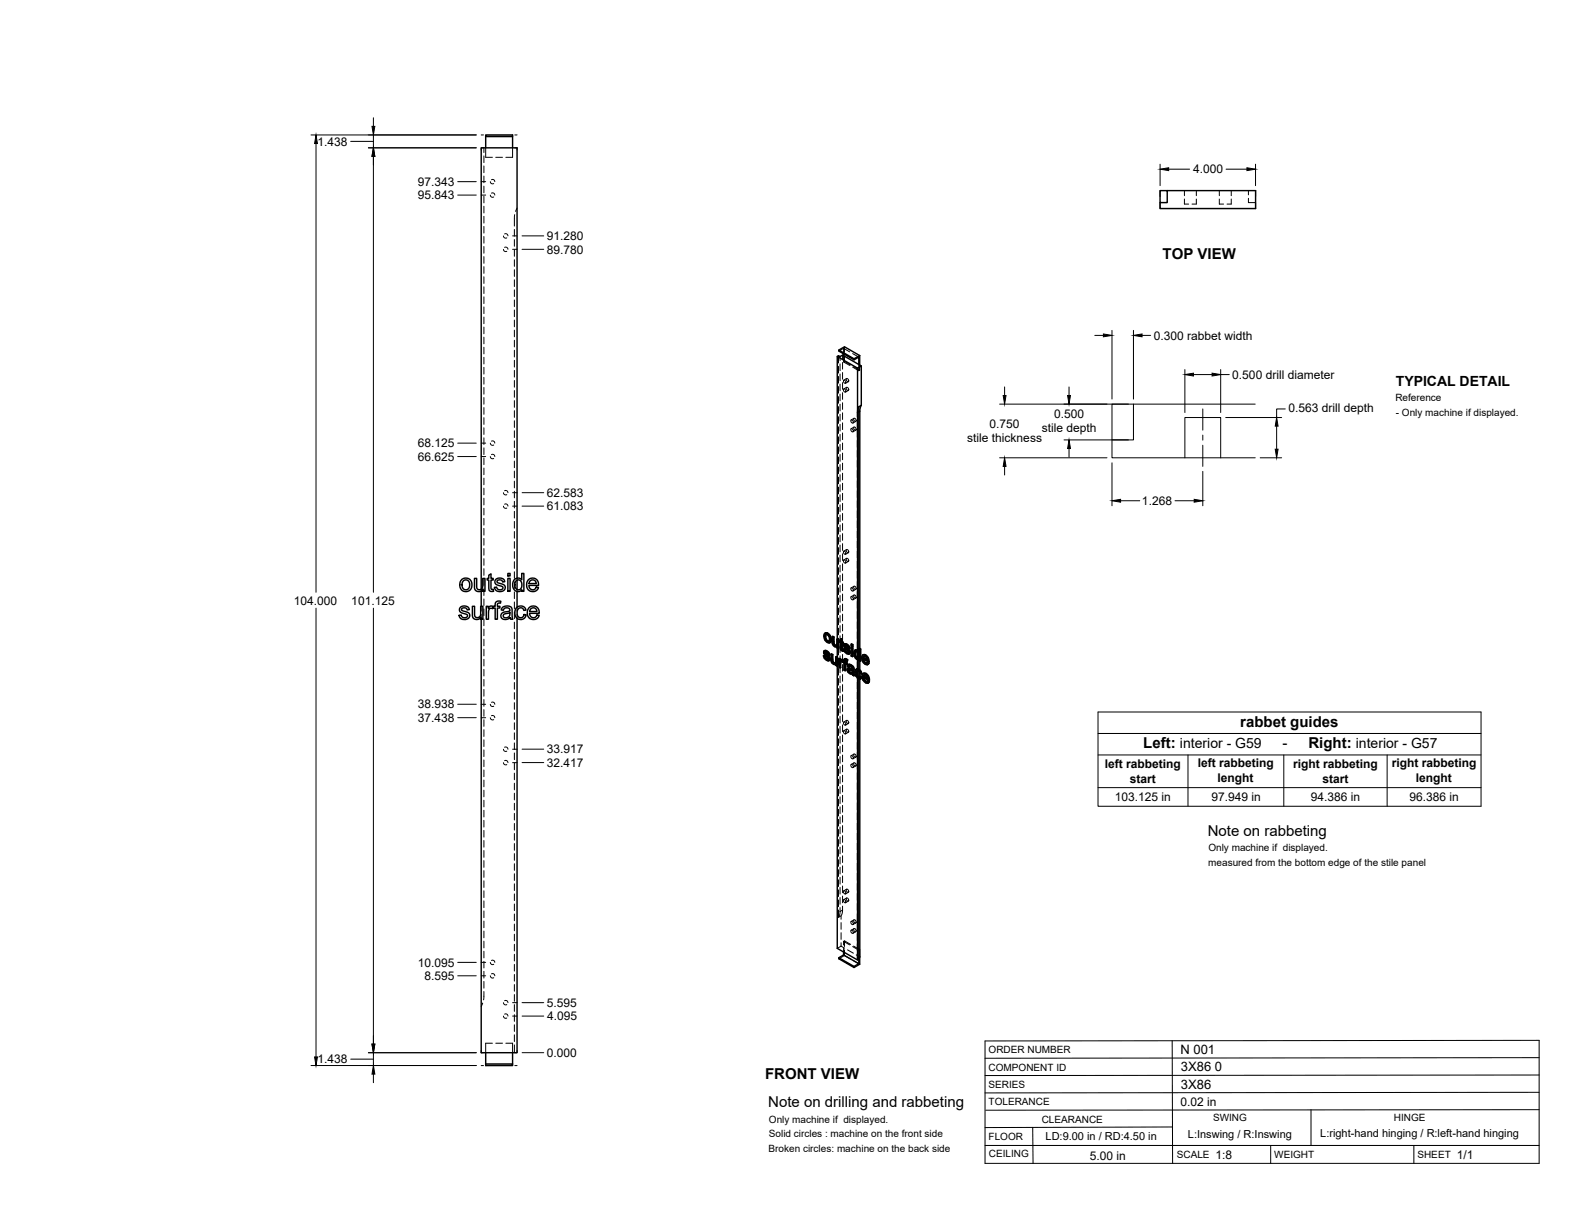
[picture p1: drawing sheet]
<svg xmlns="http://www.w3.org/2000/svg" width="559mm" height="432mm" viewBox="0 0 559 432" stroke-linecap="round" stroke-linejoin="round" font-family="sans-serif">
<!-- layer: Visible -->
<g fill="none" stroke="#000" stroke-width=".51">
<path d="M172.3 48.5v4M181.9 48.5h-9.6v-.6h9.6v4.6M414.1 67.6h-2.5v4.3h2.5v-4.3h31.4v6.4h-33.9v-2.1M297.1 126.5v100.2M297.6 124.2l2-1.2 5.4 3.2M299.3 125.5v.7M303 127.3l-5.4-3.1v.4l5.4 3.1M304.2 130.6v100.1l-.5-.1a1.97 1.97 0 0 0 0 3.1l.7 .4 .4-.1M304.2 130.6l1.4-.8v14l-.9 .5v86.8M305 126.2l-2 1.1v.4l1.7-1v2.6M305 126.2v3.3M305.6 129.8l-6.7-3.8-.9 .5-.5-.3-.4 .3 7.1 4.1"/>
<path d="M305.1 145.9v84.2M305.6 143.8l-.5 2.1M163.3 215.5l.9-.4h1.2a1.33 1.33 0 0 1 1.1 1.2l-.8 .1a1.02 1.02 0 0 0-.9-.8 1.02 1.02 0 0 0-1 .8l2.6 1.2a1.65 1.65 0 0 1-.4 2 1.65 1.65 0 0 1-2 .1l-.8-.6-.3-.8 .7-.1a1.1 1.1 0 0 0 1.1 1 1.1 1.1 0 0 0 1.1-1l-2-.8a1.17 1.17 0 0 1-.5-1.9zM163.8 205.6a2.31 2.31 0 0 1 3.6 1.8 2.31 2.31 0 0 1-3.3 2.2l-.1-.1a2.81 2.81 0 0 1-.2-3.9zM164.4 206.1l.5-.3h.8l.8 .9v1.6l-.7 .9h-1l-.7-.8-.1-1.4zM167.6 215.1h.8v2.6a1.15 1.15 0 0 0 1.1 1.4 1.15 1.15 0 0 0 1-1.5v-2.5h.8v4.6h-.7v-.7a1.63 1.63 0 0 1-1.9 .8 1.63 1.63 0 0 1-1.1-1.8zM168.3 205.2h.8v2.6a1.15 1.15 0 0 0 1.2 1.4 1.15 1.15 0 0 0 1-1.5v-2.5h.8v4.6h-.7v-.7a1.63 1.63 0 0 1-2 .8 1.63 1.63 0 0 1-1.1-1.9zM170.7 209.7v5.4M172.5 215.1h.7v.7a1.12 1.12 0 0 1 1.8-.6l.7-.1v-.5a1.33 1.33 0 0 1 .6-1.2 1.33 1.33 0 0 1 1.4-.1l-.1 .7a.71 .71 0 0 0-.8 0 .71 .71 0 0 0-.3 .7v.4h.9v.6h-.9v4h-.8v-4h-.7v-.3l-.2 .6-.4-.2a1.07 1.07 0 0 0-1.1 1.5v2.4h-.8zM173.4 204.1l.8-.5v1.6h.8v.6h-.8v3.1l.8 .2 .1 .7-.6 .1a1.04 1.04 0 0 1-1.1-1.5v-2.6h-.6v-.6h.6zM176 205.5l.8-.4 1.2 .1a1.33 1.33 0 0 1 1.1 1.2l-.8 .1a.96 .96 0 0 0-1-.8 .96 .96 0 0 0-.9 .9l2.6 1.1a1.57 1.57 0 0 1-.2 1.9 1.57 1.57 0 0 1-1.9 .3l-.8-.3-.5-.6-.2-.6 .8-.1a1.09 1.09 0 0 0 1.1 1 1.09 1.09 0 0 0 1.1-1l-1.9-.7a1.2 1.2 0 0 1-.9-.9 1.2 1.2 0 0 1 .4-1.2zM178.3 215.5l1.8-.5 1.3 .5 .5 4.2h-.8l-.1-.6a1.75 1.75 0 0 1-2 .8 1.75 1.75 0 0 1-1.3-1.7l.8-.9 1.5-.3a.7 .7 0 0 0 .9-.8 .7 .7 0 0 0-1-.5l-.9 .2-.4 .6-.8-.1z"/>
<path d="M178.8 218l1.3-.4a.43 .43 0 0 1 .6-.2 .43 .43 0 0 1 .2 .6 1.2 1.2 0 0 1-1 1.2 1.2 1.2 0 0 1-1.4-.9zM180.2 205.2h.8v4.6h-.8zM180.2 203.5h.8v.8h-.8zM182.4 205.7a1.73 1.73 0 0 1 2.7 0v-2.2h.8v6.3h-.8v-.6a1.9 1.9 0 0 1-2.3 .4 1.9 1.9 0 0 1-.9-2.1zM183.1 206.1l.8-.4 .9 .5 .4 1.2-.2 1.2a1.26 1.26 0 0 1-1.7 .5 1.26 1.26 0 0 1-.6-1.6zM183.2 215.6a1.96 1.96 0 0 1 3.4 .9l-.8 .1a1.29 1.29 0 0 0-1.7-.8 1.29 1.29 0 0 0-.6 1.8l.2 .9 .5 .6a1.16 1.16 0 0 0 1.7-1.1l.8 .1-.4 .9a2.18 2.18 0 0 1-2.8 .4 2.18 2.18 0 0 1-.7-2.8zM183.5 219.4v154.1h-12.8v-153.8M183.5 205.1v-152.6h-12.8v156.5M183.5 205.8v3.3M183.5 209.9v5.5M187.4 205.7a2.15 2.15 0 0 1 2.6-.4 2.15 2.15 0 0 1 1.1 2.4h-3.5l.2 .8a1.29 1.29 0 0 0 1.3 .8 1.29 1.29 0 0 0 1.1-1l.9 .1-.5 .9a2.33 2.33 0 0 1-3.2-.1 2.33 2.33 0 0 1-.2-3.1zM187.7 215.6a2.15 2.15 0 0 1 2.5-.3 2.15 2.15 0 0 1 1.1 2.3h-3.4l.2 .8a1.29 1.29 0 0 0 1.2 .8 1.29 1.29 0 0 0 1.2-1l.8 .1-.5 .9a2.35 2.35 0 0 1-3.2-.1 2.35 2.35 0 0 1-.1-3.2z"/>
<path d="M188.1 206.1l.5-.3h.9l.5 .4 .3 .9h-2.6zM188.3 216l.6-.3a1.27 1.27 0 0 1 1.6 1.3h-2.6zM292.1 232.7l.5 .2M292.5 230.9l.9 .1M292.6 232.9l.2-.2 .2 .6-.2 .1zM292.7 231.6l.4 .3M292.7 231.8l1.4 1.1M292.7 224.7l.6-.2 .5 .2zM292.7 224.7l-.4 .5v1l.9 1.5a.93 .93 0 0 0 1.4 .2M292.7 230.8l-.3 .2M292.8 225.9l.2 1M292.8 233.4l.5 .5 .5-.1"/>
<path d="M292.8 230.9l.6 .1 .5 .4M292.8 232.7l-.4-.2a1.18 1.18 0 0 0 .4 1.5l.8 .4 .6-.1M292.9 232l1.5 1.3M292.9 231.4v.1M292.9 231.7l-.2-.3 .7 .2 .4 .7 .4 .2M293 226.9l.2-.1 .6 .6-.4 .1zM293 233.3l.5 .4M293 230.8l-.7 .3-.1 .6 1.5 1.7v.6M293.1 225.1l-.1 .7M293.2 231.1l.5 .4 .2-.1 .4 .4M293.2 226.8l-.2-.9a.5 .5 0 0 1 .1-.8 .5 .5 0 0 1 .7 .4l.4 .7 .1 1-.2 .4-.6-.1M293.3 233.9l.4 .1"/>
<path d="M293.5 224.8l.9 .9 .2-.1 .4 1.3M293.7 231.5l.4 .5 .2-.1 .1 .5-.2 .1-.1-.5M293.8 227.4l.3 .1M293.8 224.7l.8 .9M293.8 234h-.1M293.9 233l.3 .4 .2-.1 .1 .5M294.2 233.4l.1 .5 .2-.1-.1 .4M294.3 233.9l-.1 .4 .2-.1-.3 .2M294.4 225.7l.3 1.3 .3-.1-.2 .8M294.7 227l-.1 .9 .2-.2-.4 .3M294.8 232.1l.7 .1v2.3M295.3 225.9l.6 .1v2.2"/>
<path d="M295.3 232.4v2.1h.2l.2 .4M295.3 234.6l.2 .4 .2-.1 .3 .3M295.5 235l.3 .3h.6M295.5 232.2l-.7-.1 .1 2.6 .8 1h.8M295.7 226.1v2.2l.2-.1 .2 .4M295.7 228.3l.2 .5 .2-.2 .3 .3M295.8 235.3l.4 .1M295.9 228.8l.3 .3 .6-.1-.2 .2M295.9 226l-.6-.1v2.5l.7 1 .5 .2 .5-.2M296.2 229.1l.4 .1M296.4 235.3l-.2 .1M296.4 235.2l-.2 .2"/>
<path d="M296.5 233.1l.7 .1v3l-.3 .1v-3M296.5 235.7v.4l.4 .2M296.5 235.7l-.1 .1M296.9 226.8l.7 .1v3.1l-.3 .1v-3M297 229.4v.5l.3 .2M297 229.4l-.2 .1M297.1 236.3v100.2l7.1 4.1 .5-.2M297.1 229.9v3.2M297.2 233.2l-.7-.1-.1 2.1M297.6 226.9l-.7-.1v1.9l-.3 .5M297.6 233.7l.6 .1v.4l.3-.2M298 233.9v.5l.8-.3"/>
<path d="M298.1 234.8l.2 2.1-.2 .1v-1.6M298.1 227.3h-.3v.4l.3 .2 .1 2.4 .5 .6h.6l-.1-.4h-.4M298.1 226.8l.7-.2v1M298.2 233.8l-.6-.1v3l.5 .3M298.3 234.1h.5l.4 .3M298.4 234.7h.1M298.6 234.2l.4 .4M298.6 226.7v1.1l.6 .1M298.6 227.8l.6 .1-.2 .5v-.4M298.6 230.2l.4 .2M298.7 230.4l.5 .1M298.8 226.6l-.7 .2v.7l-.3-.2"/>
<path d="M298.8 228.3v1.8M298.9 235l-.7-.3 .1 .6M299 228.4l-.4-.2v2l.3 .1M299 230.6l.1 .5M299 234.5v.4l.4 .2v2.6l.4 .3M299 234.7l-.1 .3M299 234.9l-.1 .1M299.3 230.3l.4 .2M299.6 228.5l.9 .1M299.7 233.8h.7l.4 .3M299.7 230.5l.2-.2 .2 .6-.2 .1zM299.8 229.2l.4 .3"/>
<path d="M299.8 229.4l1.5 1.1M299.8 235l.8 .2-.2 .5v-.4M299.9 228.4l-.4 .2M299.9 233.7l-.3 .1M299.9 231l.5 .5h.5M299.9 228.5l.6 .1 .6 .4M299.9 230.3l-.4-.1a1.37 1.37 0 0 0 .8 1.6l.6 .3 .4-.2M300 229.7l1.5 1.2M300 229v.1M300 229.3l-.2-.2 .6 .1 .9 .9M300.1 234.4v.5M300.1 235.5v2.4l-.3 .1v-2.6l.6 .3"/>
<path d="M300.1 233.9l.7 .2-.3 .5v-.4M300.1 230.9l.5 .5M300.1 228.4l-.7 .3v.5l1.5 1.9-.1 .5M300.3 228.7l.5 .4 .3-.1 .3 .5M300.4 233.8l-.9 .1-.1 .8-.4-.2h.4M300.4 231.5l.4 .1M300.5 234.6l-.5-.2-.2 .6 .8 .2M300.8 229.1l.4 .5 .2-.1 .2 .5-.3 .1-.1-.5M300.9 237.1l.5-.1 1 .3M300.9 231.6h-.1M301 237.9l.2 .4 .2-.1 .4 .3M301 230.6l.3 .5 .2-.2 .1 .5"/>
<path d="M301.1 237.7l.3 .5M301.1 237l-.3 .2M301.2 238.3l.3 .4h.7M301.2 236.4l.1-.1-.2 .3zM301.2 237.6l-.1 .1M301.2 235.8l.8 .1 .6 .4M301.2 237.6h.2a.74 .74 0 0 1 .9 .9l-.3 .3M301.3 237.6l-.1 .1M301.3 236.3l.9 .5a.36 .36 0 0 1 .2 .6 .36 .36 0 0 1-.6-.1l-.6-.2M301.3 231.1l.1 .4 .2-.1-.1 .4M301.4 237l-.8 .3 .1 1 .9 .8h.8l.1 .4 .4 .3M301.4 231.5l-.1 .4 .2-.1-.3 .3"/>
<path d="M301.4 235.7l-.5 .2M301.5 238.7h.8M301.8 236.1l1.1 .6M302 229.7l.6 .1zM302 228.6l.6 .1zM302 229.7v3l.4 .3M302 228.6v.6l.4 .2M302 235.9l-.6-.2-.5 .2-.3 .4 .5 .3M302.3 236.5l.3 .4 .3-.2 .1 .5M302.6 229.8v3.1l-.2 .1v-3M302.6 228.7l-.2 .7v-.6M302.6 236.9l.2 .4 .2-.1 .1 2"/>
<path d="M302.8 237.3v2.1l.3-.2 .1 .4-.3 .2-.1-.4M303.4 232.1l.2 .9M303.4 230.7h.8l.5 .4M303.6 231.3l.6 .1 .5 1v1l-.6 .2M303.6 231.3l-.2 .8 .2-.2 .2 1M303.6 233l.2-.1 .5 .6-.3 .1zM303.6 231.2v.1M303.7 230.6l-.4 .2M303.8 231.2l-.2 .7M303.8 238.8l.2 .9 .2-.1 .6 .6M303.9 237.4l.9 .1 .7 .6M304 230.8l.7 .4"/>
<path d="M304.1 237.3l-.4 .2M304.2 238l-.2 .7M304.2 238v1.6l-.2-.9-.2 .1 .4-.8 .5 .2 .5 .8 .4 .2M304.2 231.4v2M304.2 234.1v3.2M304.3 233.5l.3 .1M304.5 237.6l.7 .7 .3-.2 .3 1-.2 .1-.4-.9M304.7 232.2v1.2M304.7 234v3.5M304.7 238.1v2.1M304.7 230.2l.5 .2 .2-.1v4.2l-.2 .1v-4.2M304.8 237.5l-.9-.1a2.17 2.17 0 0 0 .8 3.5h.6"/>
<path d="M304.8 234v.4l.4 .2M304.8 234l-.2 .1M305.1 238.7v1.6h-.6l-.5-.5M305.1 234.5v3.2M305.2 240l.4 .3M305.4 230.3l-.5-.3-.2 .2v1.5l-.3-.5M306 232.4h1.1l.9 .9M306.2 233.4l1.5 .8-.5-1.1a.51 .51 0 0 0-.6-.3 .51 .51 0 0 0-.4 .6l.2-.1 1.2 .6M306.2 239h1.1l.8 .9M306.3 239.9l1.5 .9-.5-1.1a.51 .51 0 0 0-.6-.3 .51 .51 0 0 0-.4 .5l.3-.1 1.1 .7M306.4 234.7l.6 .6 .6-.1M306.4 233.9l.2 .6"/>
<path d="M306.6 232.9l-.2 .4M306.7 239.4l-.1 .4M306.9 232.5l.9 .9 .2-.1 .3 1.3M307 235.3l.4 .1M307.1 239.1l.8 .9 .2-.1 .4 1.3M307.1 232.4l-.6-.2-.6 .5v1.8l.7 .9 .7 .5 .5-.1 .5-.6M307.3 239l-.6-.2-.7 .5v1.7l.6 .9 .9 .5h.3l.7-.6M307.5 235.3l-.1 .1M307.6 235l.5 .4M307.8 233.4l.3 1.4 .2-.2-.2 .2M307.9 240l.4 1.3 .2-.1-.2 .1M308.1 234.9l-1.9-1.1 .2 .9 .2-.2 .6 .6"/>
<path d="M308.3 235.2l-.5 .6M308.3 235.2l-.4-.3-.5 .5M304.2 240.6v100M304.7 240.9v101M305.1 240.9l-.1 101.2-2 1.2M305.6 240.3l.2-.1-.5 .7zM305.8 240.2l-.4-.4-.4 .6-.5-.1M306.6 240.5l.2 .6M306.6 241.3l.5 .5h.6M307.1 241.8l.4 .1M307.6 241.9h-.1M307.8 241.6l.5 .3"/>
<path d="M308.3 241.5l-2-1.2 .3 1 .2-.2 .5 .6M308.5 241.8l-.5 .6M308.5 241.8l-.5-.3-.5 .4M299.3 337.8v1l-1.7 1v.4l5.4 3.1v-.4l-5.4-3.1M299.3 338.8l5.4 3.1-1.7 1M305.1 339.5l-.4 .2M172.3 373.5v4.6h9.6v-.6h-9.6M181.9 373.5v4"/>
</g>
<!-- layer: Hidden -->
<g fill="none" stroke="#000" stroke-width=".35">
<path d="M171.7 52.5v1.6M171.7 55.3v2.4M171.7 58.9v2.4M172.3 52.5v3.3h2.4M175.9 55.8h2.4M181.9 52.5v3.3h-2.4M171.7 62.5v2.4M171.7 66v2.4M171.7 69.6v2.4M171.7 73.2v2.4M171.7 76.8v2.3M174 69.2l.4 .7h.8"/>
<path d="M174 64.5l.4 .7 .8-.1M174.4 68.5l.8 .1 .4 .6M174.4 63.8h.8l.4 .7M182.6 76.2l-.1 4M183.5 73.9l-.6 1.1M420.2 70.6v1.8h1.5M420.2 67.6v1.8M424.5 70.6v1.8h-1.6M424.5 67.6v1.8M432.6 70.6v1.8h1.5M432.6 67.6v1.8M436.8 70.6v1.8h-1.5"/>
<path d="M436.8 67.6v1.8M442.9 70.4v1.5h2.6M442.9 67.6v1.6M171.7 80.3v2.4M171.7 83.9v2.4M171.7 87.5v2.4M171.7 91v2.4M171.7 94.6v2.4M171.7 98.2v2.4M178.6 88.5l.4 .7h.8M178.6 83.7l.4 .7h.8M179 87.8l.7-.1 .5 .8"/>
<path d="M179 83h.7l.5 .7M182.5 81.4v2.4M182.5 85v2.4M182.5 88.6v2.3M182.5 92.1v2.4M182.5 95.7v2.4M182.5 99.3v2.4M171.7 101.7v2.4M171.7 105.3v2.4M171.7 108.9v2.4M171.7 112.5v2.4M171.7 116v2.4"/>
<path d="M171.7 119.6v2.4M182.5 102.8v2.4M182.5 106.4v2.4M182.5 110v2.4M182.5 113.6v2.4M182.5 117.1v2.4M171.7 123.2v2.4M171.7 126.8v2.3M171.7 130.3v2.4M171.7 133.9v2.4M171.7 137.5v2.3M182.5 120.7v2.4"/>
<path d="M182.5 124.3v2.4M182.5 127.8v2.4M182.5 131.4v2.4M182.5 135v2.4M182.5 138.6v2.3M297.5 126.2v2.6M297.5 130v2.4M297.5 133.6v2.4M297.5 137.1v2.4M298 126.5v1.4M298 129.1v2.4M298 132.7v2.4"/>
<path d="M298 136.3v2.3M298 139.8v2.4M298.9 126v1.4M298.9 128.6v2.4M298.9 132.2v2.4M298.9 135.7v2.4M298.9 139.3v2.4M299.3 123.6v1.9M299.3 126.2v2.2M299.3 123.6l-1.7 1M299.3 123.6l2.2 1.3M299.3 138a.6 .6 0 0 1 .7 .4 .6 .6 0 0 1-.2 .7l-.5-.4z"/>
<path d="M299.3 134.9a.56 .56 0 0 1 .7 .4 .56 .56 0 0 1-.3 .7l-.5-.7zM299.6 128.2l-.3 .2 2.2 1.3M299.6 123v2.1M299.6 126.2v2M299.6 128.2l2.2 1.3M300.3 134.4a.55 .55 0 0 1 .7 .3 .55 .55 0 0 1-.3 .7l-.5-.6zM300.3 137.5a.56 .56 0 0 1 .7 .3 .56 .56 0 0 1-.3 .7l-.5-.6zM300.4 137.4l-1 .6M300.4 134.3l-1 .6M301 138.5l-1 .6M301 135.4l-1 .6M302.5 125.5l2.2 1.2"/>
<path d="M302.5 130.3l2.2 1.2M302.8 130.1l2.2 1.2M304.7 129.3v2.2l.3-.2v-1.8M171.7 141.1v2.3M171.7 144.6v2.4M171.7 148.2v2.4M171.7 151.8v2.3M171.7 155.3v2.4M171.7 158.9v2.4M174 157.2l.4 .7h.8M174.4 156.5l.8 .1 .4 .6M182.5 142.1v2.4"/>
<path d="M182.5 145.7v2.4M182.5 149.3v2.4M182.5 152.8v2.4M182.5 156.4v2.4M182.5 160v2.4M297.5 140.7v2.4M297.5 144.3v2.4M297.5 147.8v2.4M297.5 151.4v2.4M297.5 155v2.4M297.5 158.6v2.4M298 143.4v2.4"/>
<path d="M298 147v2.4M298 150.6v2.3M298 154.1v2.4M298 157.7v2.4M298.9 142.9v2.4M298.9 146.5v2.3M298.9 150v2.4M298.9 153.6v2.4M298.9 157.2v2.4M301.9 149.1a.58 .58 0 0 1 .7 .3 .58 .58 0 0 1-.2 .7l-.5-.4zM301.9 152.1a.56 .56 0 0 1 .8 .4 .56 .56 0 0 1-.4 .7l-.4-.5zM303 151.6a.6 .6 0 0 1 .7 .3 .6 .6 0 0 1-.3 .8l-.4-.5z"/>
<path d="M303 148.4a.56 .56 0 0 1 .7 .4 .56 .56 0 0 1-.4 .7l-.4-.6zM303 151.5l-1 .6M303 148.4l-1 .6M303.6 152.6l-1 .6M303.6 149.5l-1 .6M304.2 149.2v2.3M304.2 152.7v2.4M304.2 156.3v2.4M304.2 159.9v2.3M304.7 144.3l-.5 1.2v2.5M171.7 162.5v2.4M171.7 166.1v2.3"/>
<path d="M171.7 169.6v2.4M171.7 173.2v2.4M171.7 176.8v2.4M174 162l.4 .7h.8M174.4 161.3h.8l.4 .7M178.6 179.6l.4 .7h.8M178.6 174.8l.4 .7h.8M179 178.9h.9l.3 .7M179 174.1l.9 .1 .3 .6M182.5 163.6v2.3M182.5 167.1v2.4M182.5 170.7v2.4"/>
<path d="M182.5 174.3v2.4M182.5 177.9v2.3M297.5 162.1v2.4M297.5 165.7v2.4M297.5 169.3v2.4M297.5 172.8v2.4M297.5 176.4v2.4M298 161.3v2.4M298 164.8v2.4M298 168.4v2.4M298 172v2.4M298 175.6v2.3"/>
<path d="M298 179.1v2.4M298.9 160.8v2.3M298.9 164.3v2.4M298.9 167.9v2.4M298.9 171.5v2.3M298.9 175v2.4M298.9 178.6v2.4M304.2 163.4v2.4M304.2 167v2.4M304.2 170.6v2.4M304.2 174.2v2.4M304.2 177.7v2.4"/>
<path d="M171.7 180.3v2.4M171.7 183.9v2.4M171.7 187.5v2.4M171.7 191.1v2.3M171.7 194.6v2.4M171.7 198.2v2.4M182.5 181.4v2.4M182.5 185v2.4M182.5 188.6v2.3M182.5 192.2v2.3M182.5 195.7v2.4M182.5 199.3v2.4"/>
<path d="M297.5 180v2.4M297.5 183.6v2.3M297.5 187.1v2.4M297.5 190.7v2.4M297.5 194.3v2.4M297.5 197.9v2.3M298 182.7v2.4M298 186.3v2.4M298 189.8v2.4M298 193.4v2.4M298 197v2.4M298.9 182.2v2.4"/>
<path d="M298.9 185.8v2.3M298.9 189.3v2.4M298.9 192.9v2.4M298.9 196.5v2.4M299.3 195.6a.55 .55 0 0 1 .7 .3 .55 .55 0 0 1-.3 .8l-.4-.5zM299.3 198.7a.56 .56 0 0 1 .7 .4 .56 .56 0 0 1-.3 .7l-.5-.7zM300.3 195a.6 .6 0 0 1 .7 .4 .6 .6 0 0 1-.2 .7l-.5-.4zM300.3 198.1a.6 .6 0 0 1 .7 .4 .6 .6 0 0 1-.2 .7l-.5-.4zM300.4 195l-1 .6M300.4 198.1l-1 .6M301 196.1l-1 .6M301 199.2l-1 .6"/>
<path d="M304.2 181.3v2.4M304.2 184.9v2.4M304.2 188.4v2.4M304.2 192v2.4M304.2 195.6v2.4M304.2 199.2v2.3M170.7 209v.7M170.7 215.1v1.7M170.7 218v1.7M171.7 201.8v2.4M171.7 205.3v2.4M171.7 208.9v2.4"/>
<path d="M171.7 212.5v2.4M171.7 216v2.4M171.7 219.6v2.4M182.5 202.9v2.3M182.5 206.4v2.4M182.5 210v2.4M182.5 213.6v2.4M182.5 217.1v2.4M183.5 205.1v.7M183.5 209.1v.8M183.5 215.4v1.4M183.5 218v1.4"/>
<path d="M297.5 201.4v2.4M297.5 205v2.4M297.5 208.6v2.4M297.5 212.2v2.3M297.5 215.7v2.4M297.5 219.3v2.4M298 200.6v2.3M298 204.1v2.4M298 207.7v2.4M298 211.3v2.4M298 214.8v2.4M298 218.4v2.4"/>
<path d="M298.9 200v2.4M298.9 203.6v2.4M298.9 207.2v2.4M298.9 210.8v2.3M298.9 214.3v2.4M298.9 217.9v2.4M301.9 211.7a.6 .6 0 0 1 .7 .4 .6 .6 0 0 1-.2 .7l-.5-.4zM301.9 208.6a.56 .56 0 0 1 .8 .4 .56 .56 0 0 1-.4 .7l-.4-.6zM302.9 211.2a.55 .55 0 0 1 .8 .3 .55 .55 0 0 1-.4 .7l-.3-.4zM302.9 208.1a.58 .58 0 0 1 .7 .3 .58 .58 0 0 1-.2 .7l-.4-.4zM303 211.1l-1 .6M303 208l-1 .6"/>
<path d="M303.6 212.2l-1 .6M303.6 209.1l-1 .6M304.2 202.7v2.4M304.2 206.3v2.4M304.2 209.9v2.4M304.2 213.4v2.4M304.2 217v2.4M171.7 223.2v2.4M171.7 226.8v2.4M171.7 230.3v2.4M171.7 233.9v2.4M171.7 237.5v2.4"/>
<path d="M182.5 220.7v2.4M182.5 224.3v2.4M182.5 227.9v2.4M182.5 231.4v2.4M182.5 235v2.4M182.5 238.6v2.4M292.4 232.5l.3 1-.2 .1M292.4 231.3l.1 .4-.2 .2M292.5 230.9l-.3 .5M292.5 225.6l.4 1.3-.3 .1M292.5 231.7l.3 .5-.2 .1M292.7 230.8l-.4 .3"/>
<path d="M292.7 233.5l.8 .6-.2 .2M292.8 231.4l.2-.1-.1 .1M292.8 232.2l1.1 1-.2 .2M292.9 226.9l.9 .9-.3 .1M292.9 224.5l-.6 1.2M292.9 231.3l-.2 .1M293 231.3l.4 .1-.2 .1M293.1 225.1l-.1 .1M293.2 225.1h.6l-.3 .1M293.4 231.4l.4 .4-.2 .1M293.5 234.1l.5 .2-.2 .2M293.8 225.1l.4 .5-.1 .2"/>
<path d="M293.8 227.8l.6 .2-.2 .1M293.8 233.8h.1M293.8 231.8l.2 .4-.2 .1M293.9 233.3l.2 .3-.2 .1M293.9 233.8l-.1 .2M294 232.2l.4 .2M294.1 233.6l-.2 .2M294.3 234.3h-.3M294.3 227.4l-.2 .1M294.3 225.7l.2 .8-.2 .3M294.5 226.7l-.4 .9M294.6 227.9l-.2 .1"/>
<path d="M295 232l.1 2.3-.2 .2M295.1 234.3l.1 .5-.2 .1M295.2 234.8l.3 .4-.2 .2M295.5 225.7v2.4l-.2 .1M295.5 228.1l.1 .5-.2 .1M295.5 235.2l.4 .4-.2 .1M295.6 228.6l.3 .4-.2 .1M295.9 229l.5 .3-.3 .1M295.9 235.6l.9-.1-.2 .1M296.4 229.3h.8l-.2 .1M296.4 235.3h.1M296.5 235.2l-.1 .1"/>
<path d="M296.7 235.1l-.3 .2M296.7 232.9v1.9l-.3 .4M296.8 235.5l-.3 .6M296.8 236l.4 .2M296.8 229h.1M296.9 229l-.2 .1M297.1 226.7v3.2M297.1 233.1v3.2M297.1 228.9l-.3 .1M297.1 226.7v1.8l-.3 .5M297.2 229.3l-.2 .6M297.2 229.7l.4 .3"/>
<path d="M297.5 222.9v2.4M297.5 226.4v2.4M297.5 230v2.4M297.5 233.6v2.4M297.5 237.2v2.3M297.9 233.6v3l-.3 .1M297.9 236.6l.4 .3M298 227.6l.3 .2-.2 .1M298 227.2l-.2 .5M298 222v2.4M298 225.6v2.3M298 229.1v2.4"/>
<path d="M298 232.7v2.4M298 236.3v2.4M298 239.9v2.3M298.1 227.3l.2 .1M298.2 234.2v.1M298.3 227.8l.1 2.4-.2 .1M298.3 226.7l-.2 .8M298.4 230.2l.2 .3-.2 .1M298.4 234l-.4 .4M298.5 234.6l-.1 .1M298.5 234.5l.3 .1-.2 .1M298.6 228.2l.2-.2v.3"/>
<path d="M298.6 230.5l.4 .3-.3 .1M298.8 234.6l.3 .3M298.8 228l.4 .3M298.9 221.5v2.4M298.9 225v2.4M298.9 228.6v2.4M298.9 232.2v2.4M298.9 235.8v2.3M298.9 239.3v2.4M299 230.8l.3 .1M299 234.7l.2-.2-.1 .4M299.1 234.9h-.1"/>
<path d="M299.2 234.4v.1M299.2 234.8l.4 .2-.2 .1M299.2 234.5l-.2 .4M299.2 234.4l-.2 .2M299.4 234.5l.2 .1M299.5 230.2l.3 .9-.2 .1M299.6 228.9l-.2 .6M299.6 235v2.6l-.2 .1M299.6 228.6l-.3 .4M299.6 237.6l.5 .3M299.7 229.3l.3 .5-.3 .1M299.7 233.9l-.1 .7-.2 .1"/>
<path d="M299.8 228.5l-.4 .2M299.8 233.7l-.4 .3M299.8 231.1l.8 .7-.2 .1M299.8 235.4l.3-.1v.2M299.9 234.4h.2M300 229.8l1.1 1.1-.3 .1M300.1 228.9l-.1 .1M300.1 235.3l.5 .3M300.1 228.9l.4 .1-.2 .2M300.1 234.3h.3l-.2 .2M300.4 234.3l.3 .2M300.5 229l.4 .4-.2 .1"/>
<path d="M300.6 231.8l.6 .2-.3 .1M300.8 237.5l.2 .7-.2 .2M300.8 236.2l.5 .3M300.9 237.1l-.4 .5M300.9 229.4l.2 .4-.2 .2M301 237l-.4 .3M301 238.2l.7 .7-.3 .1M301 235.8l-.4 .5M301.1 231.5h-.2M301.1 231.5l-.2 .1M301.1 230.9l.1 .3-.2 .2M301.1 235.7l-.3 .2"/>
<path d="M301.1 229.8l.5 .2M301.2 231.2l-.1 .3M301.3 237.5h.2zM301.3 237.5v.1M301.3 237.5l-.2 .1M301.4 231.9l-.2 .1M301.3 236.3h.1M301.5 237.5l1.1 .3-.2 .1M301.5 236.2l.5 .1-.3 .1M301.7 238.9l.5 .1-.3 .2M302 236.3l.5 .5-.3 .1M302.2 239h.4l-.2 .1"/>
<path d="M302.2 229.6v3l-.2 .1M302.2 228.5l-.2 .7M302.2 232.6l.4 .3M302.2 229l.4 .3M302.4 237.3l.2 .1M302.4 238.6l-.2 .1M302.5 236.8l.1 .5-.2 .1M302.5 238.5l-.2 .2M302.6 237.8l-.1 .6-.2 .2M302.6 237.3l-.2 .2M302.6 239l.1 .4-.2 .1M302.7 239.4l.5 .2"/>
<path d="M303.1 231.6l.2 1-.2 .1M303.3 230.9l-.4 .9M303.3 232.6l.4 .7-.2 .2M303.5 230.7l-.5 .3M303.6 238.4l.3 1.4-.2 .1M303.7 233.3l.5 .6-.2 .1M303.7 237.6l-.3 .9M303.8 231.2h.5l-.2 .1M303.8 231.2h-.2M303.8 231.2h.1M303.9 239.8l.9 .8-.3 .2M303.9 237.4l-.4 .4"/>
<path d="M304.2 220.6v2.4M304.2 224.2v2.3M304.2 227.7v2.4M304.2 231.3v2.4M304.2 234.9v2.4M304.2 238.5v2.3M304.2 238h-.2M304.2 237.9h.6l-.2 .2M304.2 233.9l.8-.1-.2 .2M304.2 230.7v.7M304.2 233.4v.7M304.2 237.3v.7"/>
<path d="M304.2 239.7v.9M304.3 231.2l.5 .5-.2 .2M304.7 231.1v1.1M304.7 233.4v.6M304.7 237.5v.6M304.7 231.2l.2 .3M304.8 237.9l.4 .4-.3 .1M304.8 233.5l-.2 .1M304.8 231.7l.2 1.1-.2 .1M304.9 230v1.5l-.2 .2M305 232.8l-.4 .8M305 233.8l-.2 .6"/>
<path d="M305 234.2l.4 .3M305.1 230.1v1.6M305.1 232.9v1.6M305.1 237.7v1M305.2 238.3l.2 .6-.2 .1M305.4 238.9l.4 .2M305.4 239.8l-.4 .6M305.9 233.3l.4 1.3-.3 .2M306.1 239.9l.3 1.3-.2 .1M306.2 233.8l.2-.1v.2M306.3 234.6l.9 .9-.2 .2M306.3 232.3l-.6 1.1"/>
<path d="M306.4 233.7l1.9 1.1M306.4 238.9l-.5 1.1M306.6 232.9h-.2M306.6 232.7l.6 .1-.3 .1M306.7 239.4h-.1M306.8 239.3l.5 .1-.2 .1M307.2 232.8l.5 .5-.2 .3M307.2 235.5l.7 .2-.2 .2M307.3 239.4l.5 .6-.2 .1M307.6 235.2h.1M307.6 235.2l-.1 .1M307.6 233.9l.3 .2"/>
<path d="M307.7 235.2l-.3 .1M307.7 233.4l.2 .7-.2 .1M307.8 240l.2 .6-.2 .2M307.9 234.9l-.3 .3M308 235.7h-.1M171.7 241.1v2.3M171.7 244.6v2.4M171.7 248.2v2.4M171.7 251.8v2.3M171.7 255.4v2.3M171.7 258.9v2.4M174 254.7l.4 .6h.8"/>
<path d="M174 249.9l.4 .7h.8M174.4 254h.8l.4 .7M174.4 249.2h.8l.4 .7M182.5 242.1v2.4M182.5 245.7v2.4M182.5 249.3v2.4M182.5 252.9v2.3M182.5 256.4v2.4M297.5 240.7v2.4M297.5 244.3v2.4M297.5 247.9v2.4M297.5 251.4v2.4"/>
<path d="M297.5 255v2.4M297.5 258.6v2.4M298 243.4v2.4M298 247v2.4M298 250.6v2.4M298 254.1v2.4M298 257.7v2.4M298.9 242.9v2.4M298.9 246.5v2.4M298.9 250.1v2.3M298.9 253.6v2.4M298.9 257.2v2.4"/>
<path d="M299.3 259.4a.58 .58 0 0 1 .7 .3 .58 .58 0 0 1-.2 .7l-.5-.4zM299.3 256.2a.6 .6 0 0 1 .7 .4 .6 .6 0 0 1-.2 .7l-.5-.4zM300.3 258.7a.6 .6 0 0 1 .7 .4 .6 .6 0 0 1-.2 .7l-.5-.4zM300.3 255.6a.56 .56 0 0 1 .7 .4 .56 .56 0 0 1-.3 .7l-.5-.6zM300.4 258.7l-1 .6M300.4 255.6l-1 .6M301 259.8l-1 .6M301 256.7l-1 .6M304.2 242v2.4M304.2 245.6v2.4M304.2 249.2v2.3M304.2 252.8v2.3"/>
<path d="M304.2 256.3v2.4M304.2 259.9v2.4M304.7 240.2v.7M304.8 240.6l.7 .2M305.2 240.3l-.1 .6M306.3 240.3l.2-.1 .1 .3M306.4 241.2l.9 .9-.2 .2M306.5 240.2l2 1.1M307.3 242.1l.8 .2-.3 .1M307.7 241.8h.1M307.7 240.5l.3 .1M307.8 241.7l-.1 .1"/>
<path d="M308 241.5l-.3 .3M308.2 242.2l-.1 .1M171.7 262.5v2.4M171.7 266.1v2.3M171.7 269.6v2.4M171.7 273.2v2.4M171.7 276.8v2.4M178.6 270.6l.4 .7h.8M178.6 265.8l.4 .7h.8M179 269.9h.9l.3 .7M179 265.1l.9 .1 .3 .6M182.5 260v2.4"/>
<path d="M182.5 263.6v2.4M182.5 267.1v2.4M182.5 270.7v2.4M182.5 274.3v2.4M182.5 277.9v2.3M297.5 262.1v2.4M297.5 265.7v2.4M297.5 269.3v2.4M297.5 272.9v2.4M297.5 276.4v2.4M298 261.3v2.4M298 264.9v2.4"/>
<path d="M298 268.4v2.4M298 272v2.4M298 275.6v2.4M298 279.1v2.4M298.9 260.8v2.3M298.9 264.4v2.3M298.9 267.9v2.4M298.9 271.5v2.4M298.9 275.1v2.3M298.9 278.6v2.4M301.9 271.3a.55 .55 0 0 1 .7 .3 .55 .55 0 0 1-.3 .7l-.4-.4zM301.9 268.2a.58 .58 0 0 1 .7 .3 .58 .58 0 0 1-.2 .7l-.5-.4z"/>
<path d="M303 270.7a.56 .56 0 0 1 .7 .3 .56 .56 0 0 1-.4 .7l-.4-.6zM303 267.6a.56 .56 0 0 1 .7 .3 .56 .56 0 0 1-.4 .7l-.4-.6zM303 270.7l-1 .5M303 267.5l-1 .6M303.6 271.8l-1 .5M303.6 268.6l-1 .6M304.2 263.5v2.4M304.2 267v2.4M304.2 270.6v2.4M304.2 274.2v2.4M304.2 277.7v2.4M171.7 280.4v2.3"/>
<path d="M171.7 283.9v2.4M171.7 287.5v2.4M171.7 291.1v2.4M171.7 294.6v2.4M171.7 298.2v2.4M182.5 281.4v2.4M182.5 285v2.4M182.5 288.6v2.4M182.5 292.2v2.3M182.5 295.7v2.4M182.5 299.3v2.4M297.5 280v2.4"/>
<path d="M297.5 283.6v2.4M297.5 287.2v2.3M297.5 290.7v2.4M297.5 294.3v2.4M297.5 297.9v2.4M298 282.7v2.4M298 286.3v2.4M298 289.9v2.3M298 293.4v2.4M298 297v2.4M298.9 282.2v2.4M298.9 285.8v2.4"/>
<path d="M298.9 289.3v2.4M298.9 292.9v2.4M298.9 296.5v2.4M304.2 281.3v2.4M304.2 284.9v2.4M304.2 288.5v2.4M304.2 292v2.4M304.2 295.6v2.4M304.2 299.2v2.4M171.7 301.8v2.4M171.7 305.4v2.3M171.7 308.9v2.4"/>
<path d="M171.7 312.5v2.4M171.7 316.1v2.4M171.7 319.6v2.4M182.5 302.9v2.3M182.5 306.5v2.3M182.5 310v2.4M182.5 313.6v2.4M182.5 317.2v2.3M297.5 301.5v2.3M297.5 305v2.4M297.5 308.6v2.4M297.5 312.2v2.4"/>
<path d="M297.5 315.7v2.4M297.5 319.3v2.4M298 300.6v2.4M298 304.1v2.4M298 307.7v2.4M298 311.3v2.4M298 314.9v2.3M298 318.5v2.3M298.9 300.1v2.4M298.9 303.6v2.4M298.9 307.2v2.4M298.9 310.8v2.4"/>
<path d="M298.9 314.3v2.4M298.9 317.9v2.4M299.3 319.2a.6 .6 0 0 1 .7 .4 .6 .6 0 0 1-.2 .7l-.5-.4zM299.3 316.1a.56 .56 0 0 1 .7 .3 .56 .56 0 0 1-.3 .8l-.5-.7zM300.3 315.6a.55 .55 0 0 1 .7 .3 .55 .55 0 0 1-.3 .7l-.5-.6zM300.3 318.6a.56 .56 0 0 1 .7 .4 .56 .56 0 0 1-.3 .7l-.5-.6zM300.4 318.6l-1 .6M300.4 315.5l-1 .6M301 319.7l-1 .6M301 316.6l-1 .6M304.2 302.7v2.4M304.2 306.3v2.4"/>
<path d="M304.2 309.9v2.4M304.2 313.5v2.3M304.2 317v2.4M171.7 323.2v2.4M171.7 326.8v2.4M171.7 330.3v2.4M171.7 333.9v2.4M171.7 337.5v2.4M182.5 320.7v2.4M182.5 324.3v2.4M182.5 327.9v2.4M182.5 331.4v2.4"/>
<path d="M182.5 335v2.4M182.5 338.6v2.4M298 322v2.4l-.5 1.1M298.4 325v1.2M298.4 327.3v2.4M298.4 330.9v2.4M298.4 334.5v1.2M298.4 335.7l-1.3 .8M298.4 335.7l1.3 .7M298.9 321.5v2.3a1.92 1.92 0 0 1-1.4 1.7v-2.6M299.3 335.3v-1.3l.3-.2v2M299.3 336.5v1.3"/>
<path d="M299.3 334l2.2 1.3M299.6 339l-2 1.2M299.6 337v2M299.6 333.8l2.2 1.3M299.6 339l2.2 1.3M300.7 337l2.1 1.2M301.9 330.1a.6 .6 0 0 1 .7 .3 .6 .6 0 0 1-.2 .8l-.5-.5zM301.9 327a.6 .6 0 0 1 .7 .3 .6 .6 0 0 1-.2 .8l-.5-.5zM302.5 335.9l2.2 1.2 .3-.2M302.8 335.7l2.2 1.2M302.9 326.4a.55 .55 0 0 1 .8 .3 .55 .55 0 0 1-.4 .7l-.3-.4zM303 329.5a.56 .56 0 0 1 .7 .3 .56 .56 0 0 1-.4 .8l-.4-.7z"/>
<path d="M303 329.5l-1 .6M303 326.4l-1 .5M303.6 330.6l-1 .6M303.6 327.5l-1 .5M304.2 320.6v2.4M304.2 324.2v2.4M304.2 327.8v2.3M304.2 331.3v2.4M304.2 334.9v2.4M304.2 338.5v1.5M304.7 339.7l-.5 .3M305 336.9v2.7l-1.2-.8"/>
<path d="M171.3 355.9l-.6 1.2M171.7 351.8l-.1 3M171.7 341.1v2.4M171.7 344.6v2.4M171.7 348.2v2.4M174 346.2l.4 .7h.8M174 341.5l.4 .7 .8-.1M174.4 345.5h.7l.5 .7M174.4 340.8l.7-.1 .5 .8M178.6 355.7l.4 .7h.8M179 359.8h.7l.5 .7M179 355.1l.7-.1 .5 .7"/>
<path d="M182.5 342.2v2.4M182.5 345.7v2.4M182.5 349.3v2.4M182.5 352.9v2.4M182.5 356.4v2.4M302.8 340.9l2.2 1.2M304.2 340l.5 .4M174.7 370.1h-2.4v3.4M175.9 370.1h2.4M178.6 360.5l.4 .7h.8M179.5 370.1h2.4v3.4M182.5 360v2.4"/>
<path d="M182.5 363.6v2.4M182.5 367.2v2.3M182.5 370.7v2.8"/>
</g>
<!-- layer: Reference -->
<g fill="none" stroke="#000" stroke-width=".35">
<path d="M170.7 47.9h.8M171.5 52.5h-.8v.7M182.6 52.5h.9v.7M182.6 47.9h.9M170.7 64.5h1.6M170.7 69.2h1.6M411.6 67.6v2.1M411.6 71.9v2.1M445.5 67.6v2.1M445.5 71.9v2.1M181.9 83.7h1.6M181.9 88.5h1.6"/>
<path d="M170.7 157.2h1.6M402.1 143.4v12.7h-7.6M445.3 143.4h-50.8v19h50.8M170.7 162h1.6M181.9 174.8h1.6M181.9 179.6h1.6M420.4 162.4v-14.3h12.7v14.3M170.7 249.9h1.6M170.7 254.7h1.6M181.9 265.8h1.6M181.9 270.6h1.6M170.7 341.5h1.6"/>
<path d="M170.7 346.2h1.6M181.9 355.7h1.6M170.7 372.7v.8h.8M170.7 378.1h.8M181.9 360.5h1.6M182.6 378.1h.9M183.5 372.7v.8h-.9"/>
</g>
<!-- layer: Hidden Narrow -->
<path d="M304.7 146.1l-.5 .3M293.5 232.8l-.2 .1M295 233.8l-.2 .2M295.5 227.6l-.2 .1M296.7 234.5l-.2 .2M297.1 228.3l-.2 .1M298.3 229.5l-.2 .2M299.6 234.3l-.2 .1M300.6 230.4l-.2 .2M301.9 237.6l-.3 .1M302.6 238l-.2 .1M298.9 322.9l-.9 .5" fill="none" stroke="#000" stroke-width=".35"/>
<!-- layer: Visible Narrow -->
<path d="M305.1 145.9l-.4 .2M293.5 232.3l-.2 .1M295.5 233.9l-.2 .1M295.9 227.7l-.2 .1M298.8 229.8l-.2 .1M300.1 234.6l-.3 .1M300.6 229.9l-.2 .1M301.8 237.1l-.2 .2M303 237.6l-.2 .2M303 238.3l-.2 .1" fill="none" stroke="#000" stroke-width=".35"/>
<!-- layer: Titleblock -->
<path d="M349.5 369.3l196.6-.2v43.7h-196.6zM415.9 369.3l.1 43.5M546.1 375.3l-196.6 .2M416 399.9l-66.5 .2M465.1 393.7v12.7M546.1 393.7l-196.3 .2M546.1 387.6l-196.6 .2M546.1 381.4l-196.6 .2M349.5 406.4h196.6M366.4 400l.1 12.8M450.8 406.4v6.4M501.6 406.4v6.4" fill="none" stroke="#000" stroke-width=".36"/>
<!-- layer: Custom Tables -->
<path d="M389.6 252.6h135.9v33.5h-135.9zM389.6 260.2h135.9M389.6 267.9h135.9M389.6 279.5h135.9M421.5 267.9v18.2M455.5 267.9v18.2M492.1 267.9v18.2" fill="none" stroke="#000" stroke-width=".35"/>
<!-- layer: FD_Dimensions -->
<g fill="none" stroke="#000" stroke-width=".35">
<path d="M110.3 47.9h58.7M112.1 50.9v159.2M124.4 50.2h8.1M130.7 52.5h38.3M132.5 41.8v3M132.5 47.9v4.6M132.5 55.5v154.6M411.6 58.3v7.6M445.5 58.3v7.6M162.4 64.5h6.6M162.4 69.2h6.6M414.6 60h7.5"/>
<path d="M435 60h7.4M185.2 83.7h7.7M185.2 88.5h7.7M388.4 119h3.1M394.5 117.2v24.4M402.1 117.2v24.4M405.2 119h3M356.4 137.3v3M379.3 137.3v3M420.4 131.1v15.3M423.4 132.9h6.6M433.1 131.1v15.3"/>
<path d="M433.1 132.9h3M162.4 157.2h6.6M354.6 143.4h45.8M377.5 156.1h22.9M379.3 159.1v3.1M434.9 148.1h19.8M452.9 151.2v8.2M456 145.1h-3.1v3M162.4 162h6.6M185.2 174.8h7.7M185.2 179.6h7.7M354.6 162.4h38.1"/>
<path d="M356.4 165.5v3M394.5 164.2v15.3M397.6 177.7h6.8M416.9 177.7h6.8M426.7 167.3v12.2M447.1 162.4h7.6M112.1 215.8v159.2M132.5 215.8v154.7M162.4 249.9h6.6M162.4 254.6h6.6M185.2 265.8h7.7M185.2 270.6h7.7"/>
<path d="M162.4 341.5h6.6M162.4 346.2h6.6M185.2 355.7h7.7M110.3 378.1h58.7M124.4 375.8h8.1M130.7 373.5h38.3M132.5 373.5v4.6M185.2 373.5h7.7M185.2 360.5h7.7M132.5 381.1v3.1"/>
</g>
<g fill="#000" stroke="#000" stroke-width=".35">
<path d="M112.1 47.9l.5 3h-1zM132.5 52.5l.5 3h-1zM132 44.8h1l-.5 3.1zM411.6 60l3-.5v1zM442.4 59.5l3.1 .5-3.1 .5zM391.5 118.5l3 .5-3 .5zM402.1 119l3.1-.5v1zM420.4 132.9l3-.5v1zM430 132.4l3.1 .5-3.1 .5zM355.9 140.3h1l-.5 3.1zM379.3 156.1l.5 3h-1zM378.8 140.3h1l-.5 3.1z"/>
<path d="M452.4 159.4h1.1l-.6 3zM452.9 148.1l.6 3.1h-1.1zM356.4 162.4l.5 3.1h-1zM394.5 177.7l3.1-.5v1zM423.7 177.2l3 .5-3 .5zM111.6 375h1l-.5 3.1zM132 370.5h1l-.5 3zM132.5 378.1l.5 3h-1z"/>
</g>
<!-- layer: Smart Centers -->
<path d="M426.7 145.1v7.5M426.7 154.4v1.8M426.7 158v7.5" fill="none" stroke="#000" stroke-width=".35"/>
<g font-size="5.3">
<text x="412.5" y="92">TOP VIEW</text>
<text x="440" y="257.8">rabbet guides</text>
<text x="405.6" y="265.4">Left: interior - G59</text>
<text x="455" y="265.4">-</text>
<text x="464.2" y="265.4">Right: interior - G57</text>
<text x="428.5" y="296.6">Note on rabbeting</text>
<text x="271.4" y="382.7">FRONT VIEW</text>
<text x="272.6" y="392.9">Note on drilling and rabbeting</text>
</g>
<text font-size="5" x="495.2" y="136.9">TYPICAL DETAIL</text>
<g font-size="4.6">
<text x="418.8" y="373.8">N 001</text>
<text x="419" y="380.1">3X86 0</text>
<text x="419" y="386.2">3X86</text>
</g>
<g font-size="4.3">
<text x="112.7" y="51.7">1.438</text>
<text x="148.3" y="66">97.343</text>
<text x="423.3" y="61.5">4.000</text>
<text x="148.3" y="70.7">95.843</text>
<text x="194" y="85.2">91.280</text>
<text x="194" y="90">89.780</text>
<text x="409.3" y="120.5">0.300 rabbet width</text>
<text x="437.2" y="134.4">0.500 drill diameter</text>
<text x="374" y="148.3">0.500</text>
<text x="457.1" y="146.2">0.563 drill depth</text>
<text x="351.1" y="151.8">0.750</text>
<text x="369.7" y="153.4">stile depth</text>
<text x="148.3" y="158.7">68.125</text>
<text x="343.2" y="157">stile thickness</text>
<text x="148.3" y="163.5">66.625</text>
<text x="194" y="176.3">62.583</text>
<text x="405.2" y="179.2">1.268</text>
<text x="194" y="181.1">61.083</text>
<text x="104.3" y="214.5">104.000</text>
<text x="124.7" y="214.5">101.125</text>
<text x="148.3" y="251.4">38.938</text>
<text x="148.3" y="256.1">37.438</text>
<text x="194" y="267.3">33.917</text>
<text x="194" y="272.1">32.417</text>
<text x="392" y="272.6">left rabbeting</text>
<text x="425" y="272.2">left rabbeting</text>
<text x="458.8" y="272.6">right rabbeting</text>
<text x="493.8" y="272.2">right rabbeting</text>
<text x="400.9" y="277.7">start</text>
<text x="432" y="277.3">lenght</text>
<text x="469.2" y="277.7">start</text>
<text x="502.3" y="277.3">lenght</text>
<text x="395.5" y="284.3">103.125 in</text>
<text x="429.8" y="284.3">97.949 in</text>
<text x="465.1" y="284.3">94.386 in</text>
<text x="500.1" y="284.3">96.386 in</text>
<text x="148.3" y="342.9">10.095</text>
<text x="150.6" y="347.7">8.595</text>
<text x="194" y="357.2">5.595</text>
<text x="194.1" y="362">4.095</text>
<text x="112.7" y="377.3">1.438</text>
<text x="194" y="375">0.000</text>
<text x="418.8" y="392.4">0.02 in</text>
<text x="386.7" y="411.6">5.00 in</text>
<text x="431.3" y="411.1">1:8</text>
<text x="516.9" y="411.1">1/1</text>
</g>
<g font-size="3.9">
<text x="371" y="404.5">LD:9.00 in / RD:4.50 in</text>
<text x="421.5" y="403.6">L:Inswing / R:Inswing</text>
<text x="468.4" y="403.6">L:right-hand hinging / R:left-hand hinging</text>
</g>
<g font-size="3.5">
<text x="495.1" y="142.4">Reference</text>
<text x="495.2" y="147.5">- Only machine if displayed.</text>
<text x="428.7" y="302.1">Only machine if displayed.</text>
<text x="428.7" y="307.2">measured from the bottom edge of the stile panel</text>
<text x="350.8" y="373.6">ORDER NUMBER</text>
<text x="350.8" y="379.9">COMPONENT ID</text>
<text x="350.8" y="386.1">SERIES</text>
<text x="350.8" y="392.2">TOLERANCE</text>
<text x="272.8" y="398.4">Only machine if displayed.</text>
<text x="369.6" y="398.4">CLEARANCE</text>
<text x="430.4" y="397.8">SWING</text>
<text x="494.5" y="397.6">HINGE</text>
<text x="272.8" y="403.5">Solid circles : machine on the front side</text>
<text x="350.8" y="404.5">FLOOR</text>
<text x="272.7" y="408.6">Broken circles: machine on the back side</text>
<text x="350.8" y="410.5">CEILING</text>
<text x="417.5" y="410.9">SCALE</text>
<text x="452.1" y="410.9">WEIGHT</text>
<text x="502.9" y="410.9">SHEET</text>
</g>
</svg>
